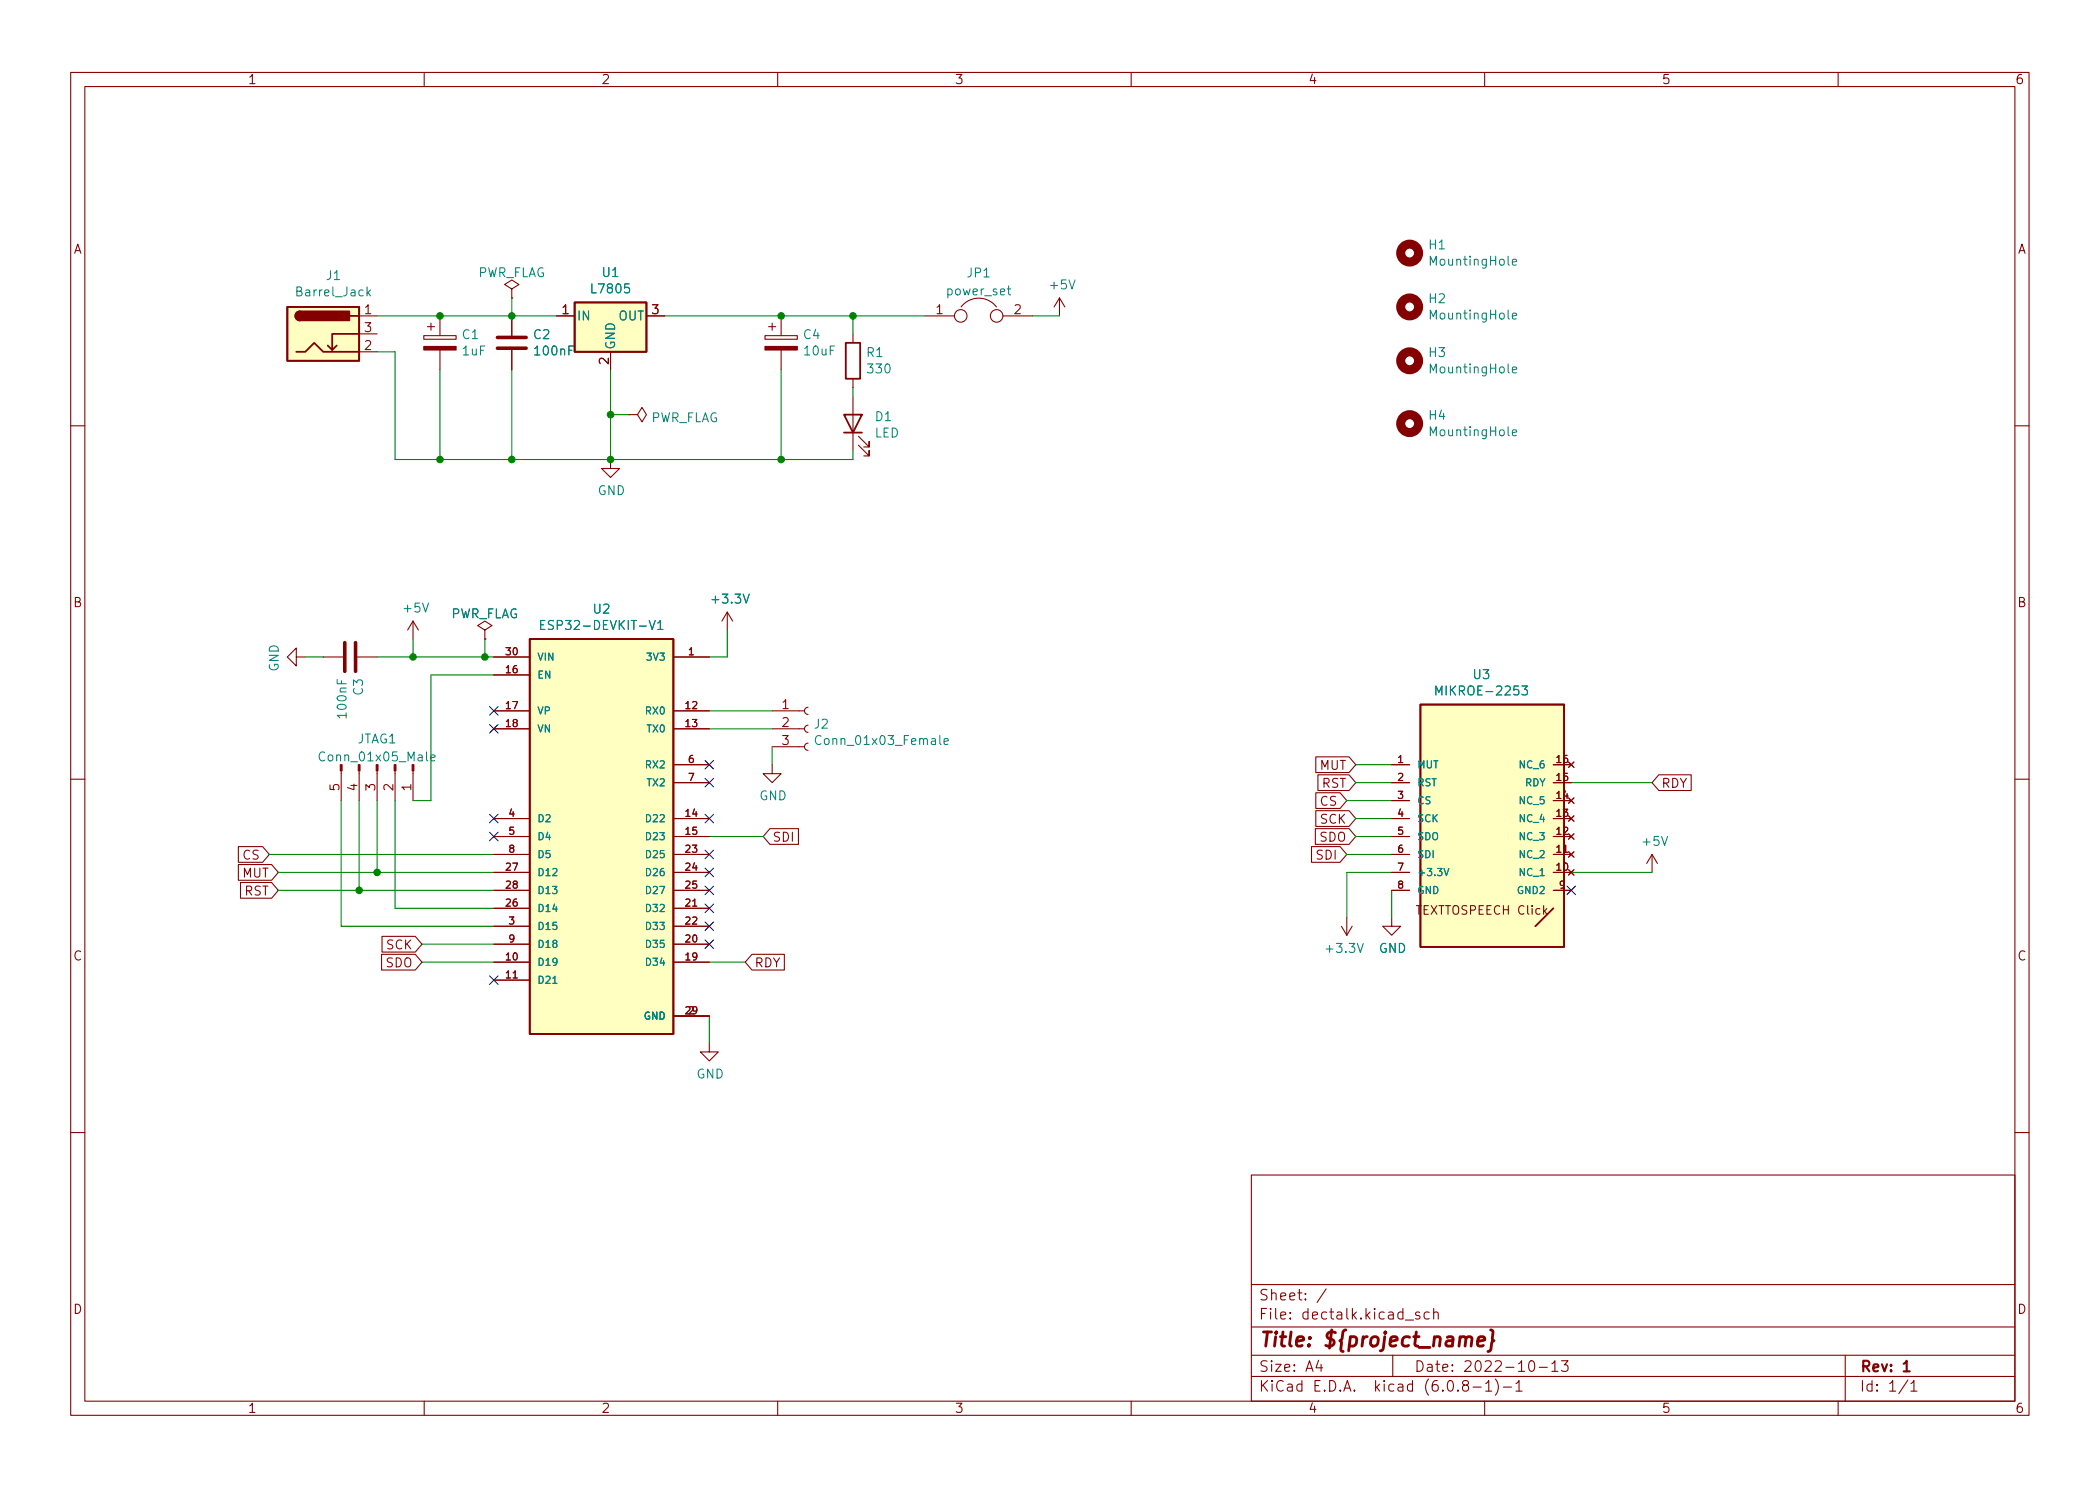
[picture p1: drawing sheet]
<svg xmlns="http://www.w3.org/2000/svg" width="297mm" height="210mm" viewBox="0 0 297 210" stroke-linecap="round" stroke-linejoin="round" font-family="sans-serif">
<g fill="none" stroke="#840000" stroke-width=".15">
<path d="M10 10.2h277v190.1h-277zM12 12.2h273v186.1h-273zM60 10.2v2M110 10.2v2M160 10.2v2M210 10.2v2M260 10.2v2M50.8 44.7h2.5M50.8 49.8h2.5M50.8 47.2h2.5M59.9 47.5h4.6v.5h-4.6zM60.5 46.2h1"/>
<path d="M61 45.7v1M62.2 44.7v2.8M62.2 49.5v2.8M72.4 40.9l1-.6-1-.7-1 .7 1 .6v1.3M72.4 42.2h.1M72.4 44.7v2.8M72.4 49.5v2.8M78.7 44.7h2.6M86.4 49.8v2.5M88.9 58.7h1.3l.6-1 .6 1-.6 1-.6-1M88.9 58.7h.1M91.4 44.7h2.6"/>
<path d="M108.2 47.5h4.6v.5h-4.6zM108.7 46.2h1M109.2 45.7v1M110.5 44.7v2.8M110.5 49.5v2.8M120.6 47.2v1.3M120.6 53.6v1.3M120.6 56.1v7.6M130.8 44.7h4.2M135.9 43.4a3.1 3.1 0 0 1 5 0M141.9 44.7h4.1M149.9 42.2l-.8 1.2"/>
<path d="M149.9 42.2v2.5M149.9 42.2l.7 1.2M10 60.2h2M86.4 65v1.3h1.2l-1.2 1.3-1.3-1.3h1.3M121.4 63l1.5 1.5v-.8v.8h-.7M121.4 61.7l1.5 1.5v-.7v.7h-.7M285 60.2h2M41.9 93v-1.3l-1.3 1.3 1.3 1.2v-1.2h1.3M45.7 93h2.8M50.5 93h2.8M58.4 87.9v2.5M58.4 87.9l-.7 1.2"/>
<path d="M58.4 87.9l.8 1.2M68.6 89.1l1-.6-1-.6-1 .6 1 .6v1.3M68.6 90.4h.1M69.8 93h5.1M69.8 95.5h5.1M95.2 93h5.1M102.9 86.6l-.8 1.3M102.9 86.6v2.5M102.9 86.6l.7 1.3M10 110.2h2M33.7 119.8h3.4l1 1.1-1 1.1h-3.4zM48.3 109.1v4.2"/>
<path d="M50.8 109.1v4.2M53.3 109.1v4.2M55.9 109.1v4.2M58.4 109.1v4.2M69.8 103.1h5.1M69.8 100.6h5.1M69.8 118.4h5.1M69.8 115.8h5.1M95.2 103.1h5.1M95.2 100.6h5.1M95.2 108.2h5.1M95.2 118.4h5.1"/>
<path d="M95.2 115.8h5.1M95.2 110.7h5.1M108.9 117.2h4v2.3h-4l-1-1.1zM109.2 108.2v1.3h1.3l-1.3 1.2-1.3-1.2h1.3M109.2 105.7h4.6M109.2 103.1h4.6M109.2 100.6h4.6M114.3 105.2a.51 .51 0 0 0-.5 .5 .51 .51 0 0 0 .5 .5M114.3 102.6a.51 .51 0 0 0-.5 .5 .51 .51 0 0 0 .5 .5M114.3 100.1a.51 .51 0 0 0-.5 .5 .51 .51 0 0 0 .5 .5M185.5 119.8h4l1 1.1-1 1.1h-4zM186.1 117.2h4.7l1 1.2-1 1.1h-4.7z"/>
<path d="M186.1 107.1h4.7l1 1.1-1 1.1h-4.7zM186.1 114.7h4.7l1 1.1-1 1.1h-4.7zM186.1 112.2h3.4l1 1.1-1 1.1h-3.4zM186.4 109.6h4.4l1 1.1-1 1.1h-4.4zM196.8 108.2h2.6M196.8 118.4h2.6M196.8 115.8h2.6M196.8 113.3h2.6M196.8 110.7h2.6M219.7 108.2h2.5M219.7 118.4h2.5M219.7 115.8h2.5"/>
<path d="M219.7 113.3h2.5M219.7 110.7h2.5M221.9 118l.7 .7M221.9 115.4l.7 .8M221.9 112.9l.7 .8M221.9 107.8l.7 .8M222.6 118l-.7 .7M222.6 115.4l-.7 .8M222.6 112.9l-.7 .8M222.6 107.8l-.7 .8M234.6 109.6h4.6v2.2h-4.6l-.9-1.1zM285 110.2h2"/>
<path d="M33.7 122.3h4.7l1 1.1-1 1.1h-4.7zM34 124.9h4.4l1 1.1-1 1.1h-4.4zM54 135h4.7l1 1.1-1 1.1h-4.7zM54 132.5h4.7l1 1.1-1 1.1h-4.7zM69.8 123.4h5.1M69.8 120.9h5.1M69.8 126h5.1M69.8 136.1h5.1M69.8 138.7h5.1M69.8 133.6h5.1M69.8 128.5h5.1M69.8 131.1h5.1"/>
<path d="M95.2 123.4h5.1M95.2 120.9h5.1M95.2 126h5.1M95.2 136.1h5.1M95.2 133.6h5.1M95.2 128.5h5.1M95.2 131.1h5.1M106.4 135h4.5v2.2h-4.5l-1-1.1zM189.7 131.1l.8 1.2M190.5 129.8v2.5M191.3 131.1l-.8 1.2M196.8 129.8v1.3h1.3l-1.3 1.2-1.2-1.2h1.2"/>
<path d="M196.8 123.4h2.6M196.8 120.9h2.6M196.8 126h2.6M219.7 123.4h2.5M219.7 120.9h2.5M219.7 126h2.5M221.9 123.1l.7 .7M221.9 120.5l.7 .8M222.6 123.1l-.7 .7M222.6 120.5l-.7 .8M233.7 120.9l-.8 1.3M233.7 120.9v2.5"/>
<path d="M233.7 120.9l.7 1.3M95.2 143.8h5.1M100.3 147.6v1.2h1.3l-1.3 1.3-1.2-1.3h1.2M10 160.2h2M177 166.3h108v32h-108zM285 160.2h2M60 198.3v2M110 198.3v2M160 198.3v2M177 194.8h108M177 191.8h108M177 187.8h108"/>
<path d="M177 181.8h108M186.5 192.5l-.4 1h1M186.9 193v1M187.6 182.4l-1.3 1.9M197 191.8v3M198.8 186.8h1.1M200.8 185.7l-.4-.1-.2 .2 .1 .3 .5 .1 .1 .1-.1 .3h-.2h-.4M202.1 185.7l-.4-.1-.3 .3v.4l.2 .3h.1h.4M202.8 185.8a.37 .37 0 0 1 .6 0v.8M202.8 185.1v1.5M207.1 196l-.1-.1a.31 .31 0 0 1-.1-.3 .31 .31 0 0 1 .2-.3l.5 .1a.31 .31 0 0 1 .1 .3 .31 .31 0 0 1-.3 .3h-.3l-.2 .3v.4l.2 .1h.5l.1-.3-.1-.4-.2-.1M208.4 196.3h1.1"/>
<path d="M210 198.3v2M210.1 195.8l.5-.5v1.5M210.1 196.8h.9M211.5 195.1a1.72 1.72 0 0 1 0 2.3M212.6 196.3h1.2M214.4 195.8l.5-.5v1.5M214.4 196.8h.9M216.4 192.6a.36 .36 0 0 1 .6 .2 .77 .77 0 0 1-.4 1.2 1 1 0 0 1-.2-1.4zM217.7 193.5h1.2M219.5 193l.4-.5v1.5M219.5 194h.9M220.9 192.5h.9l-.5 .6a.41 .41 0 0 1 .5 .3v.3l-.2 .3h-.5l-.2-.1"/>
<path d="M260 198.3v2M261 191.8v6.5M269.9 195.3l-1.3 1.9M270.3 195.8l.4-.5v1.5M270.3 196.8h.9"/>
<circle cx="135.9" cy="44.7" r=".89"/>
<circle cx="141" cy="44.7" r=".89"/>
</g>
<path d="M269.3 193l.4-.5v1.5M269.3 194h.8" fill="none" stroke="#840000" stroke-width=".3"/>
<path d="M209 189.8l1-.2v-.4l-.2-.1-.6 .1-.1 .2-.1 .8v.2l.2 .1 .6-.1M210.8 188.2l.3 .1 .1 .2-.1 .9v.2l.2 .1-.3 .3-.1 .9-.1 .2-.3 .1" fill="none" stroke="#840000" stroke-width=".4"/>
<path d="M70.4 49.3h4M70.4 47.7h4M48.8 90.9v4.1M50.3 90.9v4.1" fill="none" stroke="#840000" stroke-width=".51"/>
<g fill="#840000" stroke="#840000" stroke-width=".15">
<path d="M48.1 108.2h.3v.9h-.3z"/>
<path d="M50.7 108.2h.2v.9h-.2z"/>
<path d="M53.2 108.2h.3v.9h-.3z"/>
<path d="M55.8 108.2h.2v.9h-.2z"/>
<path d="M58.3 108.2h.2v.9h-.2z"/>
<path d="M108.2 49h4.6v.5h-4.6z"/>
<path d="M59.9 49h4.6v.5h-4.6z"/>
</g>
<g fill="none" stroke="#008484" stroke-width=".15">
<path d="M213.9 37.1l.6-.1v-.3h-.4l-.2 .2 .1 .6h.5M52 41.4l.4 .5M52.4 41l-.5 .5M142.5 40.9h.5M142.7 40.5v1v.2h.3M213.9 44.7l.6-.1v-.2l-.4-.1-.2 .2 .1 .6h.5M213.9 52.3l.6-.1v-.2l-.4-.1-.2 .2 .1 .6h.5M213.9 61.2l.6-.1v-.2l-.4-.1-.2 .2 .1 .6h.5M76.5 88.4h.4M77.1 87.8h-.6v1.3h.6M93 88.2l.4-.4v1.3M93 89.1h.8"/>
<path d="M203.1 98.3v-1.2l.4 .9 .5-.9v1.2M215.3 97.1h.8l-.5 .4 .4 .2v.5l-.2 .1h-.4l-.1-.1M60.9 107.2l.6-.1v-.2l-.4-.1-.2 .2 .1 .6h.5M116.1 104.2a.51 .51 0 0 0-.6 0 .51 .51 0 0 0-.2 .6 .48 .48 0 0 0 .3 .5 .48 .48 0 0 0 .5-.1M133.5 104.9l.6-.1v-.2l-.4-.1-.2 .2 .1 .6h.5M78.2 139.1h.6M204.3 122.9l.3 1 .3-1"/>
</g>
<g fill="#ffffc2" stroke="#ffffc2" stroke-width=".14">
<path d="M81.3 42.8h10.1v7h-10.1z"/>
<path d="M40.6 43.4h10.2v7.6h-10.2z"/>
<path d="M200.9 99.7h20.3v34.3h-20.3z"/>
<path d="M74.9 90.4h20.3v55.9h-20.3z"/>
</g>
<g fill="none" stroke="#840000" stroke-width=".25">
<path d="M40.6 43.4h10.2v7.6h-10.2zM41.9 49.8h1.3l1.2-1.3 1.3 1.3h5.1M42.4 44.1a.64 .64 0 0 0-.6 .6 .64 .64 0 0 0 .6 .6M47.6 48.9l-.6 .6M49.5 44.7h1.3M50.8 47.2h-3.8v2.3l-.6-.6M81.3 42.8h10.1v7h-10.1zM119.4 58.7h2.5l-1.3 2.5zM119.6 48.5h2.1v5.1h-2.1zM119.4 61.2h2.5M74.9 90.4h20.3v55.9h-20.3zM200.9 99.7h20.3v34.3h-20.3z"/>
<path d="M219.7 128.5l-2.5 2.6"/>
</g>
<g fill="#840000" stroke="#840000" stroke-width=".25">
<path d="M42 44.3l.4-.2v1.2a.64 .64 0 0 1-.6-.4 .64 .64 0 0 1 .2-.6z"/>
<path d="M42.4 44.1h7v1.2h-7z"/>
</g>
<g fill="none" stroke="#840000" stroke-width="1.3">
<circle cx="199.4" cy="35.8" r="1.27"/>
<circle cx="199.4" cy="51" r="1.27"/>
<circle cx="199.4" cy="43.4" r="1.27"/>
<circle cx="199.4" cy="59.9" r="1.27"/>
</g>
<g fill="none" stroke="#008400" stroke-width=".15">
<path d="M53.3 49.8h2.6v15.2h64.7v-1.3M53.3 44.7h25.4M62.2 52.3v12.7M72.4 42.2v2.5M72.4 52.3v12.7M86.4 52.3v12.7M86.4 58.7h2.5M94 44.7h36.8M110.5 52.3v12.7M120.6 44.7v2.5M120.6 54.9v1.2M146 44.7h3.9"/>
<path d="M43.2 93h2.5M53.3 93h16.5M58.4 90.4v2.6M68.6 90.4v2.6M69.8 95.5h-8.8v17.8h-2.6M102.9 89.1v3.9h-2.6M48.3 113.3v17.8h21.5M50.8 113.3v12.7M53.3 113.3v10.1M55.9 113.3v15.2h13.9M100.3 103.1h8.9M100.3 100.6h8.9"/>
<path d="M100.3 118.4h7.6M109.2 105.7v2.5M190.5 113.3h6.3M191.8 110.7h5M191.8 118.4h5M191.8 115.8h5M191.8 108.2h5M222.2 110.7h11.5M38.1 120.9h31.7M39.4 123.4h30.4M39.4 126h30.4M59.7 136.1h10.1"/>
<path d="M59.7 133.6h10.1M100.3 136.1h5.1M190.5 120.9h6.3M196.8 123.4h-6.3v6.4M196.8 126v3.8M222.2 123.4h11.5M100.3 143.8v3.8"/>
</g>
<g fill="none" stroke="#000084" stroke-width=".15">
<path d="M69.2 100l1.3 1.2M70.5 100l-1.3 1.2M69.2 115.2l1.3 1.2M69.2 117.7l1.3 1.3M69.2 102.5l1.3 1.2M70.5 115.2l-1.3 1.2M70.5 117.7l-1.3 1.3M70.5 102.5l-1.3 1.2M99.7 115.2l1.2 1.2M99.7 107.6l1.2 1.2M99.7 110.1l1.2 1.2M100.9 107.6l-1.2 1.2"/>
<path d="M100.9 115.2l-1.2 1.2M100.9 110.1l-1.2 1.2M69.2 138.1l1.3 1.2M70.5 138.1l-1.3 1.2M99.7 130.4l1.2 1.3M99.7 133l1.2 1.2M99.7 120.3l1.2 1.2M99.7 122.8l1.2 1.2M99.7 127.9l1.2 1.2M99.7 125.4l1.2 1.2M100.9 130.4l-1.2 1.3M100.9 133l-1.2 1.2"/>
<path d="M100.9 120.3l-1.2 1.2M100.9 122.8l-1.2 1.2M100.9 127.9l-1.2 1.2M100.9 125.4l-1.2 1.2M221.6 125.4l1.3 1.2M222.9 125.4l-1.3 1.2"/>
</g>
<g fill="#008400" stroke="#008400" stroke-width=".15">
<circle cx="72.4" cy="65" r=".46"/>
<circle cx="62.2" cy="65" r=".46"/>
<circle cx="72.4" cy="44.7" r=".46"/>
<circle cx="62.2" cy="44.7" r=".46"/>
<circle cx="58.4" cy="93" r=".46"/>
<circle cx="86.4" cy="65" r=".46"/>
<circle cx="86.4" cy="58.7" r=".46"/>
<circle cx="110.5" cy="44.7" r=".46"/>
<circle cx="110.5" cy="65" r=".46"/>
<circle cx="120.6" cy="44.7" r=".46"/>
<circle cx="68.6" cy="93" r=".46"/>
<circle cx="53.3" cy="123.4" r=".46"/>
<circle cx="50.8" cy="126" r=".46"/>
</g>
<text font-size="2.8" fill="#840000" x="178" y="190.6">Title: ${project_name}</text>
<g font-size="2.1" fill="#840000">
<text x="178" y="184">Sheet: /</text>
<text x="178" y="186.7">File: dectalk.kicad_sch</text>
<text x="178" y="196.9">KiCad E.D.A. kicad (6.0.8-1)-1</text>
<text x="178" y="194.1">Size: A4</text>
<text x="200" y="194.1">Date: 2022-10-13</text>
<text x="263" y="194.1">Rev: 1</text>
<text x="263" y="196.9">Id: 1/1</text>
</g>
<g font-size="1.8" fill="#840000">
<text x="35" y="11.9">1</text>
<text x="85" y="11.9">2</text>
<text x="135" y="11.9">3</text>
<text x="185" y="11.9">4</text>
<text x="235" y="11.9">5</text>
<text x="285" y="11.9">6</text>
<text x="10.3" y="35.9">A</text>
<text x="285.3" y="35.9">A</text>
<text x="51.6" y="44.4">1</text>
<text x="51.6" y="47">3</text>
<text x="79.5" y="44.4">1</text>
<text x="92.2" y="44.4">3</text>
<text x="132.4" y="44.4">1</text>
<text x="143.5" y="44.4">2</text>
<text x="51.6" y="49.5">2</text>
<text x="86.1" y="51.5" transform="rotate(-90 86.1 51.5)">2</text>
<text x="10.3" y="85.9">B</text>
<text x="285.3" y="85.9">B</text>
<text x="110.6" y="100.3">1</text>
<text x="110.6" y="102.9">2</text>
<text x="110.6" y="105.4">3</text>
<text x="48" y="111.9" transform="rotate(-90 48 111.9)">5</text>
<text x="50.5" y="111.9" transform="rotate(-90 50.5 111.9)">4</text>
<text x="53.1" y="111.9" transform="rotate(-90 53.1 111.9)">3</text>
<text x="55.6" y="111.9" transform="rotate(-90 55.6 111.9)">2</text>
<text x="58.2" y="111.9" transform="rotate(-90 58.2 111.9)">1</text>
<text x="186.7" y="108.9">MUT</text>
<text x="187" y="111.5">RST</text>
<text x="234.9" y="111.5">RDY</text>
<text x="109.2" y="119.1">SDI</text>
<text x="186.7" y="119.1">SDO</text>
<text x="186.8" y="116.5">SCK</text>
<text x="186.8" y="114">CS</text>
<text x="34.3" y="124.2">MUT</text>
<text x="34.4" y="121.6">CS</text>
<text x="186.3" y="121.6">SDI</text>
<text x="34.6" y="126.7">RST</text>
<text x="10.3" y="135.9">C</text>
<text x="54.6" y="136.9">SDO</text>
<text x="54.7" y="134.3">SCK</text>
<text x="106.7" y="136.9">RDY</text>
<text x="285.3" y="135.9">C</text>
<text x="10.3" y="185.9">D</text>
<text x="285.3" y="185.9">D</text>
<text x="35" y="199.9">1</text>
<text x="85" y="199.9">2</text>
<text x="135" y="199.9">3</text>
<text x="185" y="199.9">4</text>
<text x="235" y="199.9">5</text>
<text x="285" y="199.9">6</text>
</g>
<g font-size="1.8" fill="#008484">
<text x="202.1" y="35.3">H1</text>
<text x="42.2" y="41.9">Barrel_Jack</text>
<text x="46.2" y="39.6">J1</text>
<text x="67.4" y="39.2">PWR_FLAG</text>
<text x="83.9" y="41.5">L7805</text>
<text x="85.2" y="39.2">U1</text>
<text x="134.1" y="41.8">power_set</text>
<text x="136.9" y="39.3">JP1</text>
<text x="148.6" y="40.9">+5V</text>
<text x="202.5" y="37.6">MountingHole</text>
<text x="65.4" y="48">C1</text>
<text x="75.5" y="48">C2</text>
<text x="81.5" y="45.3">IN</text>
<text x="87.5" y="45.3">OUT</text>
<text x="113.7" y="48">C4</text>
<text x="202.1" y="42.9">H2</text>
<text x="202.5" y="45.2">MountingHole</text>
<text x="65.5" y="50.3">1uF</text>
<text x="75.8" y="50.3">100nF</text>
<text x="87" y="49.5" transform="rotate(-90 87 49.5)">GND</text>
<text x="113.8" y="50.3">10uF</text>
<text x="122.6" y="50.5">R1</text>
<text x="122.8" y="52.8">330</text>
<text x="202.1" y="50.5">H3</text>
<text x="202.5" y="52.8">MountingHole</text>
<text x="91.9" y="59.7">PWR_FLAG</text>
<text x="123.8" y="59.6">D1</text>
<text x="202.1" y="59.4">H4</text>
<text x="123.7" y="61.9">LED</text>
<text x="202.5" y="61.7">MountingHole</text>
<text x="84.5" y="70">GND</text>
<text x="57.2" y="86.7">+5V</text>
<text x="63.6" y="87.5">PWR_FLAG</text>
<text x="77.4" y="89.1">ESP32-DEVKIT-V1</text>
<text x="84" y="86.8">U2</text>
<text x="100.9" y="85.4">+3.3V</text>
<text x="39.4" y="95.1" transform="rotate(-90 39.4 95.1)">GND</text>
<text x="49" y="101.4" transform="rotate(-90 49 101.4)">100nF</text>
<text x="51.3" y="98.3" transform="rotate(-90 51.3 98.3)">C3</text>
<text x="203.8" y="98.4">MIKROE-2253</text>
<text x="208.4" y="96.1">U3</text>
<text x="45.7" y="107.7">Conn_01x05_Male</text>
<text x="50.5" y="105.2">JTAG1</text>
<text x="115.2" y="103.1">J2</text>
<text x="116" y="105.4">Conn_01x03_Female</text>
<text x="107.4" y="113.2">GND</text>
<text x="232.5" y="119.7">+5V</text>
<text x="187.8" y="134.8">+3.3V</text>
<text x="195" y="134.8">GND</text>
<text x="98.5" y="152.6">GND</text>
</g>
<text font-size="1.7" fill="#840000" x="200.5" y="129.4">TEXTTOSPEECH Click</text>
<g font-size="1.4" fill="#840000">
<text x="71.6" y="95.2">16</text>
<text x="71.6" y="92.7">30</text>
<text x="97.4" y="92.7">1</text>
<text x="71.6" y="100.3">17</text>
<text x="97" y="100.3">12</text>
<text x="71.6" y="102.9">18</text>
<text x="97" y="102.9">13</text>
<text x="97.4" y="107.9">6</text>
<text x="197.7" y="107.9">1</text>
<text x="220.2" y="107.9">16</text>
<text x="97.4" y="110.5">7</text>
<text x="197.7" y="110.5">2</text>
<text x="197.7" y="113">3</text>
<text x="220.2" y="113">14</text>
<text x="220.2" y="110.5">15</text>
<text x="72" y="115.6">4</text>
<text x="72" y="118.1">5</text>
<text x="97" y="115.6">14</text>
<text x="97" y="118.1">15</text>
<text x="197.7" y="115.6">4</text>
<text x="197.7" y="118.1">5</text>
<text x="220.2" y="118.1">12</text>
<text x="220.2" y="115.6">13</text>
<text x="71.6" y="123.2">27</text>
<text x="71.6" y="125.7">28</text>
<text x="72" y="120.6">8</text>
<text x="97" y="120.6">23</text>
<text x="97" y="123.2">24</text>
<text x="97" y="125.7">25</text>
<text x="197.7" y="120.6">6</text>
<text x="197.7" y="123.2">7</text>
<text x="197.7" y="125.7">8</text>
<text x="220.2" y="123.2">10</text>
<text x="220.2" y="120.6">11</text>
<text x="220.6" y="125.7">9</text>
<text x="71.6" y="128.3">26</text>
<text x="72" y="130.8">3</text>
<text x="97" y="128.3">21</text>
<text x="97" y="130.8">22</text>
<text x="71.6" y="135.9">10</text>
<text x="72" y="133.3">9</text>
<text x="97" y="135.9">19</text>
<text x="97" y="133.3">20</text>
<text x="71.6" y="138.4">11</text>
<text x="97.4" y="143.5">2</text>
</g>
<g font-size="1.4" fill="#008484">
<text x="75.9" y="93.5">VIN</text>
<text x="91.7" y="93.5">3V3</text>
<text x="75.9" y="96">EN</text>
<text x="75.9" y="101.1">VP</text>
<text x="91.5" y="101.1">RX0</text>
<text x="75.9" y="103.6">VN</text>
<text x="91.6" y="103.6">TX0</text>
<text x="91.5" y="108.7">RX2</text>
<text x="91.6" y="111.2">TX2</text>
<text x="200.4" y="108.7">MUT</text>
<text x="200.4" y="111.2">RST</text>
<text x="200.4" y="113.8">CS</text>
<text x="215.1" y="113.8">NC_5</text>
<text x="215.1" y="108.7">NC_6</text>
<text x="215.7" y="111.2">RDY</text>
<text x="75.9" y="116.3">D2</text>
<text x="75.9" y="118.9">D4</text>
<text x="91.6" y="116.3">D22</text>
<text x="91.6" y="118.9">D23</text>
<text x="200.4" y="116.3">SCK</text>
<text x="200.4" y="118.9">SDO</text>
<text x="215.1" y="118.9">NC_3</text>
<text x="215.1" y="116.3">NC_4</text>
<text x="75.9" y="123.9">D12</text>
<text x="75.9" y="121.4">D5</text>
<text x="91.6" y="121.4">D25</text>
<text x="91.6" y="123.9">D26</text>
<text x="200.4" y="121.4">SDI</text>
<text x="200.4" y="123.9">+3.3V</text>
<text x="215.1" y="123.9">NC_1</text>
<text x="215.1" y="121.4">NC_2</text>
<text x="75.9" y="129">D14</text>
<text x="75.9" y="126.5">D13</text>
<text x="75.9" y="131.6">D15</text>
<text x="91.6" y="129">D32</text>
<text x="91.6" y="131.6">D33</text>
<text x="91.6" y="126.5">D27</text>
<text x="200.4" y="126.5">GND</text>
<text x="214.8" y="126.5">GND2</text>
<text x="75.9" y="136.6">D19</text>
<text x="75.9" y="134.1">D18</text>
<text x="91.6" y="136.6">D34</text>
<text x="91.6" y="134.1">D35</text>
<text x="75.9" y="139.2">D21</text>
<text x="91.1" y="144.3">GND</text>
</g>
</svg>
